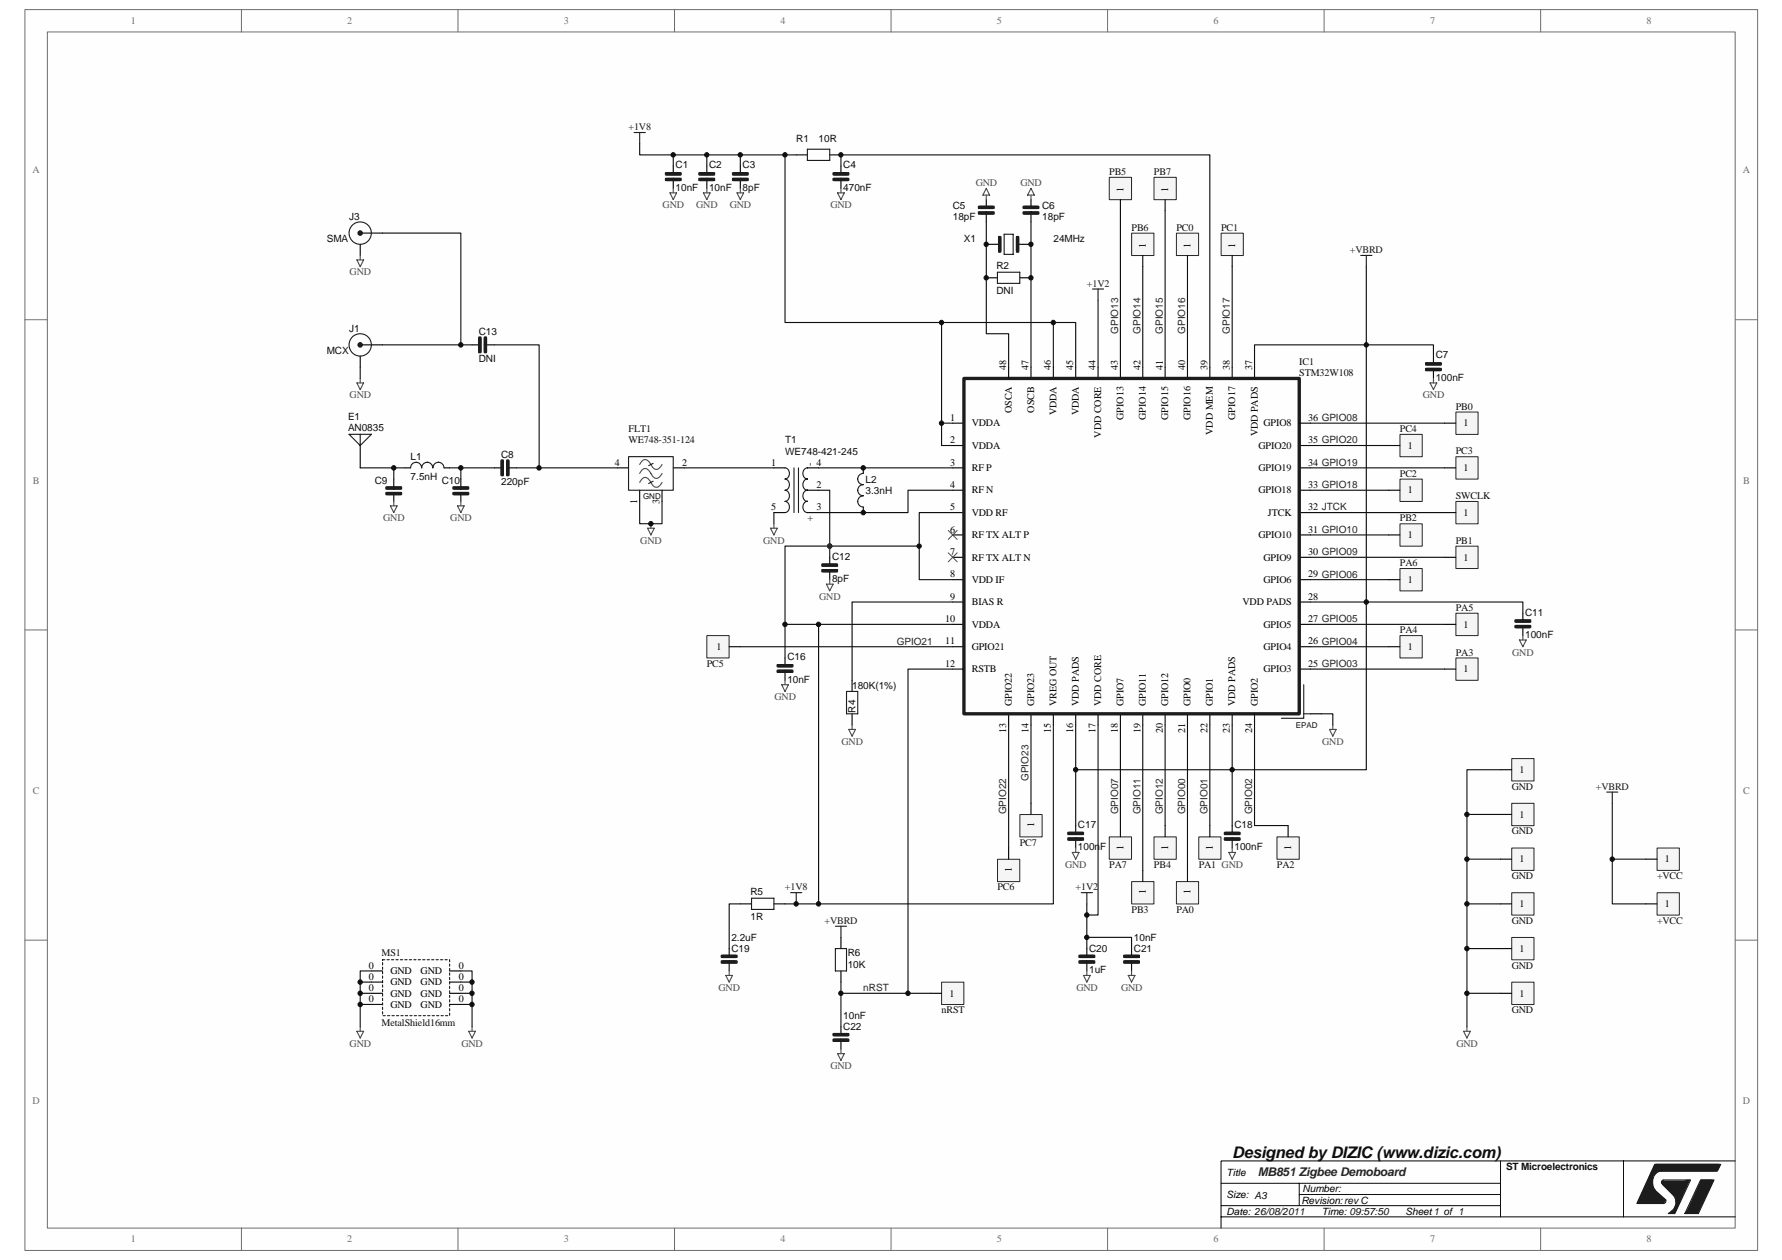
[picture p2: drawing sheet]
<svg xmlns="http://www.w3.org/2000/svg" width="420mm" height="297mm" viewBox="0 0 420 297" stroke-linecap="round" stroke-linejoin="round" font-family="sans-serif">
<path d="M5.9 2.3h408.5v292.5h-408.5z" fill="#fefefe"/>
<path d="M5.9 2.3h408.5v292.5h-408.5z" fill="none" stroke="#6e6e6e" stroke-width=".24"/>
<path d="M11.2 7.6h397.9v281.9h-397.9z" fill="#fefefe"/>
<g fill="none" stroke="#6e6e6e" stroke-width=".24">
<path d="M11.2 7.5h397.9v282h-397.9zM56.9 2.2v5.3M108 2.2v5.3M159 2.2v5.3M210.1 2.2v5.3M261.1 2.2v5.3M312.2 2.2v5.3M363.3 2.2v5.3M5.9 75.4h5.2M409.1 75.4h5.3M5.9 148.5h5.2M409.1 148.5h5.3"/>
<path d="M5.9 221.6h5.2M409.1 221.6h5.3M56.9 289.5v5.3M108 289.5v5.3M159 289.5v5.3M210.1 289.5v5.3M261.1 289.5v5.3M312.2 289.5v5.3M363.3 289.5v5.3"/>
</g>
<circle cx="195.6" cy="128.7" r=".52" fill="#0e0e0e" stroke="#0e0e0e" stroke-width=".24"/>
<path d="M287.9 279h65.9M306.3 279v5.2M353.8 273.7v13.2M382.8 273.7v13.2M409.1 273.7h-121.2v15.8M287.9 284.2h65.9M287.9 286.9h121.2M306.3 281.6h47.5" fill="none" stroke="#000" stroke-width=".24"/>
<g fill="none" stroke="#1c1c1c" stroke-width=".26">
<path d="M149.5 31.2h2.7M150.8 31.2v2.7M190.4 35.2h5.2v2.6h-5.2zM156.9 40.7h3.7v.6h-3.7zM156.9 42h3.7v.6h-3.7zM164.8 40.7h3.7v.6h-3.7zM164.8 42h3.7v.6h-3.7zM172.7 40.7h3.7v.6h-3.7zM172.7 42h3.7v.6h-3.7zM196.4 40.7h3.7v.6h-3.7zM196.4 42h3.7v.6h-3.7zM230.7 48.6h3.7v.5h-3.7z"/>
<path d="M230.7 50h3.7v.5h-3.7zM235.2 57.6h.5M235.4 55.8h.6v3.6h-.6zM235.7 56v3.2M236.8 55.2h2.1v4.8h-2.1zM239.7 55.8h.5v3.6h-.5zM239.9 56v3.2M239.9 57.6h.5M241.2 48.6h3.7v.5h-3.7zM241.2 50h3.7v.5h-3.7zM257.6 68.1h2.6M258.9 68.1v2.7"/>
<path d="M320.8 60.2h2.7M322.1 60.2v2.7M336.1 85.5h3.7v.5h-3.7zM336.1 86.8h3.7v.6h-3.7zM203.5 111.6a1.32 1.32 0 0 0-1.3 1.3 1.32 1.32 0 0 0 1.3 1.4 1.31 1.31 0 0 0-1.3 1.3 1.31 1.31 0 0 0 1.3 1.3 1.32 1.32 0 0 0-1.3 1.3 1.32 1.32 0 0 0 1.3 1.3M183.2 156.7h3.7v.5h-3.7zM183.2 158h3.7v.5h-3.7zM357.2 146.1h3.7v.6h-3.7zM357.2 147.4h3.7v.6h-3.7zM199.6 163h2.6v5.3h-2.6zM307.4 161.4v7.9h-5.3M307.4 168.3h1.6"/>
<path d="M251.8 196.2h3.7v.5h-3.7zM251.8 197.5h3.7v.6h-3.7zM288.7 196.2h3.7v.5h-3.7zM288.7 197.5h3.7v.6h-3.7zM177.2 211.8h5.3v2.6h-5.3zM186.4 210.4h2.6M187.7 210.4v2.7M197 218.4h2.6M198.3 218.4v2.6M254.9 210.4h2.7M256.3 210.4v2.7M170.1 225.2h3.7v.5h-3.7z"/>
<path d="M170.1 226.5h3.7v.6h-3.7zM197 223.6h2.6v5.3h-2.6zM254.4 225.2h3.7v.5h-3.7zM254.4 226.5h3.7v.6h-3.7zM265 225.2h3.7v.5h-3.7zM265 226.5h3.7v.6h-3.7zM196.4 243.6h3.7v.6h-3.7zM196.4 245h3.7v.5h-3.7zM392 279.2l2.4 2.4a2.54 2.54 0 0 1-.4 4M392 279.2a.52 .52 0 0 1-.2-.6 .52 .52 0 0 1 .5-.4h6.3l-3.7 7.9h-1.6l.8-.5M397.8 278.2l-1.3 .8M398.3 278.2l-.2 .5v-.5l-.3 .2"/>
<path d="M390.2 280.5l2.6 2.4M390.3 280.6a2.92 2.92 0 0 1 .9-4.5h13.7l.8-1.6h-15.5l-4.3 9.2h6.4a.53 .53 0 0 0 .5-.4 .53 .53 0 0 0-.3-.6M394.6 285.6l.8-1.9h.3l-.8 1.9-.8 .2 .5-.5 .6-1.3 .8-.6-1.1 2.4h-1M397.3 286.1h3.1l3.7-7.9h-3.1l-3.7 7.9 .5-.5v.5M397.8 285.6l-.3 .5M400.2 285.6l.2 .5"/>
</g>
<g fill="none" stroke="#1c1c1c" stroke-width=".79">
<path d="M157.2 41h3.1M157.2 42.3h3.1M165.1 41h3.1M165.1 42.3h3.1M173 41h3.1M173 42.3h3.1M196.7 41h3.2M196.7 42.3h3.2M231 48.9h3.1M231 50.2h3.1M235.7 56v3.2M239.9 56v3.2"/>
<path d="M241.5 48.9h3.2M241.5 50.2h3.2M227.3 89.2h79v79.1h-79zM336.4 85.8h3.1M336.4 87.1h3.1M183.5 157h3.2M183.5 158.3h3.2M357.5 146.4h3.1M357.5 147.7h3.1M252 196.5h3.2M252 197.8h3.2M288.9 196.5h3.2"/>
<path d="M288.9 197.8h3.2M170.3 225.5h3.2M170.3 226.8h3.2M254.7 225.5h3.1M254.7 226.8h3.1M265.2 225.5h3.2M265.2 226.8h3.2M196.7 243.9h3.2M196.7 245.2h3.2M391.2 275.5l-1.3 1.1M392.3 278.7h5.5l-2.1 4.7h-.3v-1l-.2-.5-3.2-3.2 1.3 .5h3.7l-1 2.7v.5l-.6-1.1-1.5-1.5h2.6l-.5 1.3-1.4-.8h1.4M401.2 278.4h2.4l-3.4 7.2h-2.1z"/>
<path d="M401.2 278.7h1.6l-2.9 6.3h-1l2.9-5.8h.5l-2.9 5.8M404.7 275.3h-14.5l.2-.6h14.8l-.5 1.1h-14.8l-3.4 7.6h5.5l.3-.2v-.3l-2.4-2.1-.8-1.3h.3v-2.1l.5-1.1 .8-.5M388.8 281.6l-.5 .8h1.9l-1.1-.8-.3-1.3-1.3 2.6h4.2l-2.3-1.6-.6-2.3-1.8 4.2"/>
</g>
<g fill="none" stroke="#000" stroke-width=".26">
<path d="M158.7 39.1v1.6M166.7 39.1v1.6M174.6 39.1v1.6M187.7 36.5h2.7M195.6 36.5h2.7M198.3 39.1v1.6M158.7 42.6v1.8M166.7 42.6v1.8M174.6 42.6v1.8M198.3 42.6v1.8M232.5 47.1v1.5M232.5 50.5v1.8"/>
<path d="M232.5 57.6h2.7M240.4 57.6h2.7M243.1 47.1v1.5M243.1 50.5v1.8M224.6 99.8h2.7M237.8 86.6v2.6M243.1 86.6v2.6M248.4 86.6v2.6M253.6 86.6v2.6M258.9 86.6v2.6M264.2 86.6v2.6M269.4 86.6v2.6"/>
<path d="M274.7 86.6v2.6M280 86.6v2.6M285.3 86.6v2.6M290.5 86.6v2.6M295.8 86.6v2.6M306.3 99.8h2.7M338 83.9v1.6M338 87.4v1.8M203.5 110.3v1.3M203.5 119.5v1.3M224.6 105h2.7M224.6 110.3h2.7"/>
<path d="M224.6 115.6h2.7M306.3 105h2.7M306.3 110.3h2.7M306.3 115.6h2.7M224.6 120.8h2.7M224.6 126.1h2.7M224.6 131.4h2.7M224.6 136.7h2.7M306.3 120.8h2.7M306.3 126.1h2.7M306.3 131.4h2.7M306.3 136.7h2.7"/>
<path d="M185.1 155.1v1.6M185.1 158.5v1.9M224.6 141.9h2.7M224.6 147.2h2.7M224.6 152.5h2.7M224.6 157.7h2.7M306.3 141.9h2.7M306.3 147.2h2.7M306.3 152.5h2.7M306.3 157.7h2.7M359.1 144.5v1.6M359.1 148v1.8"/>
<path d="M200.9 160.4v2.6M200.9 168.3v2.6M237.8 168.3v2.6M243.1 168.3v2.6M248.4 168.3v2.6M253.6 168.3v2.6M258.9 168.3v2.6M264.2 168.3v2.6M269.4 168.3v2.6M274.7 168.3v2.6M280 168.3v2.6M285.3 168.3v2.6"/>
<path d="M290.5 168.3v2.6M295.8 168.3v2.6M309 168.3h2.6M253.6 194.6v1.6M253.6 198.1v1.8M290.5 194.6v1.6M290.5 198.1v1.8M174.6 213.1h2.6M182.5 213.1h2.6M171.9 223.6v1.6M171.9 227.1v1.8M198.3 221v2.6"/>
<path d="M198.3 228.9v2.6M256.3 223.6v1.6M256.3 227.1v1.8M266.8 223.6v1.6M266.8 227.1v1.8M198.3 242.1v1.5M198.3 245.5v1.8"/>
</g>
<g fill="none" stroke="#4c4c4c" stroke-width=".26">
<path d="M158 45.5h1.5l-.8 1.6zM158.7 44.4v1.1M165.9 45.5h1.5l-.7 1.6zM166.7 44.4v1.1M173.8 45.5h1.5l-.7 1.6zM174.6 44.4v1.1M197.5 45.5h1.6l-.8 1.6zM198.3 44.4v1.1M232.5 44.4l.8 1.6h-1.6zM232.5 46v1.1M243.1 44.4l.8 1.6h-1.6zM243.1 46v1.1"/>
<path d="M337.2 90.3h1.6l-.8 1.5zM338 89.2v1.1M358.3 150.9h1.5l-.7 1.6zM359.1 149.8v1.1M184.3 161.4h1.6l-.8 1.6zM185.1 160.4v1M200.1 172h1.6l-.8 1.5zM200.9 170.9v1.1M313.5 172h1.5l-.7 1.5zM314.3 170.9v1.1M253.6 199.9v1.1M290.5 199.9v1.1"/>
<path d="M252.8 201h1.6l-.8 1.5zM289.7 201h1.6l-.8 1.5zM171.1 230h1.6l-.8 1.5zM171.9 228.9v1.1M255.5 230h1.6l-.8 1.5zM256.3 228.9v1.1M266 230h1.6l-.8 1.5zM266.8 228.9v1.1M197.5 248.4h1.6l-.8 1.6zM198.3 247.3v1.1"/>
</g>
<g fill="none" stroke="#0e0e0e" stroke-width=".26">
<path d="M150.8 33.9v2.6h34.3M158.7 36.5v2.6M166.7 36.5v2.6M174.6 36.5v2.6M187.7 36.5h-2.6v39.5h63.3M198.3 39.1v-2.6h87v50.1M232.5 52.3v26.4h5.3v7.9M243.1 52.3v34.3M222 76v23.8M258.9 70.8v15.8M322.1 62.9v18.4h15.9v2.6M224.6 99.8h-2.6v5.2h2.6"/>
<path d="M248.4 86.6v-10.6h5.2v10.6M295.8 86.6v-5.3h26.3v60.6h-13.1M193 110.3h31.6M309 105h18.4M309 115.6h18.4M216.7 128.7h-31.6v18.5h39.5M224.6 120.8h-7.9v15.9h7.9M309 126.1h18.4M309 136.7h18.4M185.1 147.2v7.9M193 147.2v65.9M224.6 141.9h-23.7v18.5"/>
<path d="M309 152.5h18.4M248.4 170.9v42.2h-63.3M253.6 170.9v10.6h36.9v-10.6M258.9 170.9v44.8h-2.6M264.2 170.9v23.7M274.7 170.9v23.7M285.3 170.9v23.7M311.6 168.3h2.7v2.6M253.6 181.5v13.1M174.6 213.1h-2.7v10.5M256.3 213.1v7.9h10.5v2.6M198.3 231.5v10.6"/>
<path d="M256.3 221v2.6"/>
</g>
<path d="M223.6 125.1l2.1 2.1M223.6 130.3l2.1 2.1M225.7 125.1l-2.1 2.1M225.7 130.3l-2.1 2.1" fill="none" stroke="#4c4c4c" stroke-width=".24"/>
<path d="M330.1 134h5.2v5.3h-5.2z" fill="#f5f5f5"/>
<path d="M330.1 134h5.2v5.3h-5.2z" fill="none" stroke="#262626" stroke-width=".24"/>
<path d="M327.4 136.7h2.7" fill="none" stroke="#000" stroke-width=".26"/>
<path d="M330.1 123.5h5.2v5.3h-5.2z" fill="#f5f5f5"/>
<path d="M330.1 123.5h5.2v5.3h-5.2z" fill="none" stroke="#262626" stroke-width=".24"/>
<path d="M327.4 126.1h2.7" fill="none" stroke="#000" stroke-width=".26"/>
<path d="M330.1 113h5.2v5.2h-5.2z" fill="#f5f5f5"/>
<path d="M330.1 112.9h5.2v5.3h-5.2z" fill="none" stroke="#262626" stroke-width=".24"/>
<path d="M327.4 115.6h2.7" fill="none" stroke="#000" stroke-width=".26"/>
<path d="M330.1 102.4h5.2v5.3h-5.2z" fill="#f5f5f5"/>
<path d="M330.1 102.4h5.2v5.3h-5.2z" fill="none" stroke="#262626" stroke-width=".24"/>
<path d="M327.4 105h2.7" fill="none" stroke="#000" stroke-width=".26"/>
<path d="M330.1 149.9h5.2v5.2h-5.2z" fill="#f5f5f5"/>
<path d="M330.1 149.8h5.2v5.3h-5.2z" fill="none" stroke="#262626" stroke-width=".24"/>
<path d="M327.4 152.5h2.7" fill="none" stroke="#000" stroke-width=".26"/>
<path d="M343.3 97.2h5.2v5.2h-5.2z" fill="#f5f5f5"/>
<path d="M343.3 97.1h5.2v5.3h-5.2z" fill="none" stroke="#262626" stroke-width=".24"/>
<path d="M340.6 99.8h2.6" fill="none" stroke="#000" stroke-width=".26"/>
<path d="M343.3 107.7h5.2v5.2h-5.2z" fill="#f5f5f5"/>
<path d="M343.3 107.7h5.2v5.2h-5.2z" fill="none" stroke="#262626" stroke-width=".24"/>
<path d="M340.6 110.3h2.6" fill="none" stroke="#000" stroke-width=".26"/>
<path d="M343.3 118.2h5.2v5.3h-5.2z" fill="#f5f5f5"/>
<path d="M343.3 118.2h5.2v5.3h-5.2z" fill="none" stroke="#262626" stroke-width=".24"/>
<path d="M340.6 120.8h2.6" fill="none" stroke="#000" stroke-width=".26"/>
<path d="M343.3 128.8h5.2v5.2h-5.2z" fill="#f5f5f5"/>
<path d="M343.3 128.8h5.2v5.2h-5.2z" fill="none" stroke="#262626" stroke-width=".24"/>
<path d="M340.6 131.4h2.6" fill="none" stroke="#000" stroke-width=".26"/>
<path d="M343.3 144.6h5.2v5.2h-5.2z" fill="#f5f5f5"/>
<path d="M343.3 144.6h5.2v5.2h-5.2z" fill="none" stroke="#262626" stroke-width=".24"/>
<path d="M340.6 147.2h2.6" fill="none" stroke="#000" stroke-width=".26"/>
<path d="M359.1 144.5v-2.6h-37v39.6h-31.6v13.1" fill="none" stroke="#0e0e0e" stroke-width=".26"/>
<path d="M343.3 155.1h5.2v5.3h-5.2z" fill="#f5f5f5"/>
<path d="M343.3 155.1h5.2v5.3h-5.2z" fill="none" stroke="#262626" stroke-width=".24"/>
<path d="M340.6 157.7h2.6" fill="none" stroke="#000" stroke-width=".26"/>
<path d="M309 99.8h31.6M309 110.3h31.6M309 120.8h31.6M309 131.4h31.6M309 147.2h31.6M309 157.7h31.6" fill="none" stroke="#0e0e0e" stroke-width=".26"/>
<path d="M266.8 55h5.3v5.2h-5.3z" fill="#f5f5f5"/>
<path d="M266.8 55h5.3v5.2h-5.3z" fill="none" stroke="#262626" stroke-width=".24"/>
<path d="M269.4 60.2v2.7" fill="none" stroke="#000" stroke-width=".26"/>
<path d="M277.4 55h5.2v5.2h-5.2z" fill="#f5f5f5"/>
<path d="M277.4 55h5.2v5.2h-5.2z" fill="none" stroke="#262626" stroke-width=".24"/>
<path d="M280 60.2v2.7" fill="none" stroke="#000" stroke-width=".26"/>
<path d="M287.9 55h5.2v5.2h-5.2z" fill="#f5f5f5"/>
<path d="M287.9 55h5.2v5.2h-5.2z" fill="none" stroke="#262626" stroke-width=".24"/>
<path d="M290.5 60.2v2.7" fill="none" stroke="#000" stroke-width=".26"/>
<path d="M272.1 41.8h5.2v5.3h-5.2z" fill="#f5f5f5"/>
<path d="M272.1 41.8h5.2v5.3h-5.2z" fill="none" stroke="#262626" stroke-width=".24"/>
<path d="M274.7 47.1v2.6" fill="none" stroke="#000" stroke-width=".26"/>
<path d="M274.7 49.7v36.9M269.4 62.9v23.7M280 62.9v23.7M290.5 62.9v23.7" fill="none" stroke="#0e0e0e" stroke-width=".26"/>
<path d="M261.6 197.3h5.2v5.3h-5.2z" fill="#f5f5f5"/>
<path d="M261.5 197.3h5.3v5.3h-5.3z" fill="none" stroke="#262626" stroke-width=".24"/>
<path d="M264.2 194.6v2.7" fill="none" stroke="#000" stroke-width=".26"/>
<path d="M272.1 197.3h5.2v5.3h-5.2z" fill="#f5f5f5"/>
<path d="M272.1 197.3h5.2v5.3h-5.2z" fill="none" stroke="#262626" stroke-width=".24"/>
<path d="M274.7 194.6v2.7" fill="none" stroke="#000" stroke-width=".26"/>
<path d="M282.7 197.3h5.2v5.3h-5.2z" fill="#f5f5f5"/>
<path d="M282.6 197.3h5.3v5.3h-5.3z" fill="none" stroke="#262626" stroke-width=".24"/>
<path d="M285.3 194.6v2.7" fill="none" stroke="#000" stroke-width=".26"/>
<path d="M301.1 197.3h5.2v5.3h-5.2z" fill="#f5f5f5"/>
<path d="M301.1 197.3h5.2v5.3h-5.2z" fill="none" stroke="#262626" stroke-width=".24"/>
<path d="M303.7 194.6v2.7" fill="none" stroke="#000" stroke-width=".26"/>
<path d="M295.8 170.9v23.7h7.9" fill="none" stroke="#0e0e0e" stroke-width=".26"/>
<path d="M266.8 207.9h5.3v5.2h-5.3z" fill="#f5f5f5"/>
<path d="M266.8 207.8h5.3v5.3h-5.3z" fill="none" stroke="#262626" stroke-width=".24"/>
<path d="M269.4 205.2v2.6" fill="none" stroke="#000" stroke-width=".26"/>
<path d="M277.4 207.9h5.2v5.2h-5.2z" fill="#f5f5f5"/>
<path d="M277.4 207.8h5.2v5.3h-5.2z" fill="none" stroke="#262626" stroke-width=".24"/>
<path d="M280 205.2v2.6" fill="none" stroke="#000" stroke-width=".26"/>
<path d="M269.4 170.9v34.3M280 170.9v34.3" fill="none" stroke="#0e0e0e" stroke-width=".26"/>
<path d="M356.5 189.4h5.2v5.2h-5.2z" fill="#f5f5f5"/>
<path d="M356.4 189.4h5.3v5.2h-5.3z" fill="none" stroke="#262626" stroke-width=".24"/>
<path d="M353.8 192h2.6" fill="none" stroke="#000" stroke-width=".26"/>
<path d="M356.5 178.9h5.2v5.2h-5.2z" fill="#f5f5f5"/>
<path d="M356.4 178.8h5.3v5.3h-5.3z" fill="none" stroke="#262626" stroke-width=".24"/>
<path d="M353.8 181.5h2.6" fill="none" stroke="#000" stroke-width=".26"/>
<path d="M356.5 210.5h5.2v5.2h-5.2z" fill="#f5f5f5"/>
<path d="M356.4 210.5h5.3v5.2h-5.3z" fill="none" stroke="#262626" stroke-width=".24"/>
<path d="M353.8 213.1h2.6" fill="none" stroke="#000" stroke-width=".26"/>
<path d="M356.5 199.9h5.2v5.3h-5.2z" fill="#f5f5f5"/>
<path d="M356.4 199.9h5.3v5.3h-5.3z" fill="none" stroke="#262626" stroke-width=".24"/>
<path d="M353.8 202.5h2.6" fill="none" stroke="#000" stroke-width=".26"/>
<path d="M390.7 199.9h5.3v5.3h-5.3z" fill="#f5f5f5"/>
<path d="M390.7 199.9h5.3v5.3h-5.3z" fill="none" stroke="#262626" stroke-width=".24"/>
<path d="M388.1 202.5h2.6" fill="none" stroke="#000" stroke-width=".26"/>
<path d="M345.9 192h7.9M345.9 202.5h7.9M345.9 213.1h7.9" fill="none" stroke="#0e0e0e" stroke-width=".26"/>
<path d="M345.1 243.1h1.6l-.8 1.6zM345.9 242.1v1" fill="none" stroke="#4c4c4c" stroke-width=".26"/>
<path d="M378.8 186.7h2.7M380.1 186.7v2.7" fill="none" stroke="#1c1c1c" stroke-width=".26"/>
<path d="M222 231.6h5.3v5.2h-5.3z" fill="#f5f5f5"/>
<path d="M222 231.5h5.3v5.3h-5.3z" fill="none" stroke="#262626" stroke-width=".24"/>
<g fill="none" stroke="#000" stroke-width=".26">
<path d="M232.5 65.5h2.7M240.4 65.5h2.7M84.9 83.9v2.7M84.9 81.3h5.3M111.3 81.3h1.6M114.7 81.3h1.9M84.9 105v5.3M92.8 112.9v1.9M92.8 116.6v1.6M95.5 110.3h1.3M104.7 110.3h1.3M108.7 112.9v1.9"/>
<path d="M108.7 116.6v1.6M116.6 110.3h1.5M120 110.3h1.8M182.5 110.3h2.6M190.4 110.3h2.6M190.4 115.6h2.6M182.5 120.8h2.6M190.4 120.8h2.6M195.6 131.4v1.6M195.6 134.8v1.9M219.4 234.2h2.6"/>
</g>
<g fill="none" stroke="#0e0e0e" stroke-width=".26">
<path d="M264.2 49.7v36.9M84.9 86.6v2.6M84.9 110.3h7.9v2.6M92.8 110.3h2.7M106 110.3h2.7v2.6M193 115.6h2.6v15.8M224.6 115.6h-10.5v5.2h-21.1M182.5 120.8v2.7M174.6 152.5h50M224.6 157.7h-10.5v76.5M237.8 170.9v29M380.1 189.4v13.1h8"/>
<path d="M198.3 234.2h21.1"/>
</g>
<g fill="none" stroke="#1c1c1c" stroke-width=".26">
<path d="M112.9 79.5h.5v3.6h-.5zM114.2 79.5h.5v3.6h-.5zM235.2 64.2h5.2v2.6h-5.2zM82.3 102.4h5.3l-2.7 2.6zM84.9 102.4v2.6M91 116.1h3.7v.5h-3.7zM91 114.8h3.7v.5h-3.7zM96.8 110.3a1.3 1.3 0 0 1 1.3-1.3 1.3 1.3 0 0 1 1.3 1.3M99.4 110.3a1.31 1.31 0 0 1 1.4-1.3h-.1a1.3 1.3 0 0 1 1.3 1.3M102.1 110.3a1.29 1.29 0 0 1 1.3-1.3 1.3 1.3 0 0 1 1.3 1.3M106.8 116.1h3.7v.5h-3.7zM106.8 114.8h3.7v.5h-3.7z"/>
<path d="M118.1 108.5h.6v3.6h-.6zM119.5 108.5h.5v3.6h-.5zM185.1 110.3a1.35 1.35 0 0 1 1 1.3 1.35 1.35 0 0 1-1 1.3 1.36 1.36 0 0 1 1 1.3 1.36 1.36 0 0 1-1 1.4 1.35 1.35 0 0 1 1 1.3 1.35 1.35 0 0 1-1 1.3 1.36 1.36 0 0 1 1 1.3 1.36 1.36 0 0 1-1 1.3M187.2 110.3v10.5M188.3 110.3v10.5M190.4 110.3a1.34 1.34 0 0 0-1.1 1.3 1.34 1.34 0 0 0 1.1 1.3 1.35 1.35 0 0 0-1.1 1.3 1.35 1.35 0 0 0 1.1 1.4 1.34 1.34 0 0 0-1.1 1.3 1.34 1.34 0 0 0 1.1 1.3 1.35 1.35 0 0 0-1.1 1.3 1.35 1.35 0 0 0 1.1 1.3M193.8 133h3.7v.5h-3.7zM193.8 134.3h3.7v.5h-3.7z"/>
<circle cx="84.9" cy="81.3" r="2.63"/>
</g>
<path d="M113.1 79.7v3.2M114.5 79.7v3.2M91.3 116.4h3.1M91.3 115h3.1M107.1 116.4h3.1M107.1 115h3.1M118.4 108.7v3.2M119.7 108.7v3.2M194.1 133.2h3.1M194.1 134.5h3.1" fill="none" stroke="#1c1c1c" stroke-width=".79"/>
<path d="M84.1 90.3h1.6l-.8 1.5zM84.9 89.2v1.1M92 119.3h1.6l-.8 1.5zM92.8 118.2v1.1M107.9 119.3h1.5l-.7 1.5zM108.7 118.2v1.1M181.7 124.5h1.5l-.7 1.6zM182.5 123.5v1M194.8 137.7h1.6l-.8 1.6zM195.6 136.7v1" fill="none" stroke="#4c4c4c" stroke-width=".26"/>
<circle cx="84.9" cy="81.3" r=".52" fill="#1c1c1c" stroke="#1c1c1c" stroke-width=".26"/>
<circle cx="195.6" cy="128.7" r=".52" fill="#262626" stroke="#262626" stroke-width=".24"/>
<path d="M166.7 149.9h5.2v5.2h-5.2z" fill="#f5f5f5"/>
<path d="M166.7 149.8h5.2v5.3h-5.2z" fill="none" stroke="#262626" stroke-width=".24"/>
<path d="M171.9 152.5h2.7" fill="none" stroke="#000" stroke-width=".26"/>
<path d="M243.1 170.9v18.5" fill="none" stroke="#0e0e0e" stroke-width=".26"/>
<path d="M235.2 202.6h5.2v5.2h-5.2z" fill="#f5f5f5"/>
<path d="M235.2 202.6h5.2v5.2h-5.2z" fill="none" stroke="#262626" stroke-width=".24"/>
<path d="M237.8 199.9v2.6" fill="none" stroke="#000" stroke-width=".26"/>
<path d="M240.5 192h5.2v5.3h-5.2z" fill="#f5f5f5"/>
<path d="M240.5 192h5.2v5.3h-5.2z" fill="none" stroke="#262626" stroke-width=".24"/>
<path d="M243.1 189.4v2.6" fill="none" stroke="#000" stroke-width=".26"/>
<path d="M390.7 210.5h5.3v5.2h-5.3z" fill="#f5f5f5"/>
<path d="M390.7 210.5h5.3v5.2h-5.3z" fill="none" stroke="#262626" stroke-width=".24"/>
<path d="M388.1 213.1h2.6" fill="none" stroke="#000" stroke-width=".26"/>
<path d="M380.1 202.5v10.6h8" fill="none" stroke="#0e0e0e" stroke-width=".26"/>
<path d="M356.5 231.6h5.2v5.2h-5.2z" fill="#f5f5f5"/>
<path d="M356.4 231.5h5.3v5.3h-5.3z" fill="none" stroke="#262626" stroke-width=".24"/>
<path d="M353.8 234.2h2.6" fill="none" stroke="#000" stroke-width=".26"/>
<path d="M356.5 221h5.2v5.3h-5.2z" fill="#f5f5f5"/>
<path d="M356.4 221h5.3v5.3h-5.3z" fill="none" stroke="#262626" stroke-width=".24"/>
<path d="M353.8 223.6h2.6" fill="none" stroke="#000" stroke-width=".26"/>
<path d="M90.2 54.9h18.5v26.4h-18.5M353.8 181.5h-7.9v42.1h7.9M345.9 234.2h7.9M345.9 223.6v18.5" fill="none" stroke="#0e0e0e" stroke-width=".26"/>
<path d="M261.6 41.8h5.2v5.3h-5.2z" fill="#f5f5f5"/>
<path d="M261.5 41.8h5.3v5.3h-5.3z" fill="none" stroke="#262626" stroke-width=".24"/>
<g fill="none" stroke="#000" stroke-width=".26">
<path d="M84.9 54.9h5.3M84.9 57.6v2.6M264.2 47.1v2.6M145.6 110.3h2.6M150.8 115.6v2.6M156.1 115.6v2.6M158.7 110.3h2.7M87.6 236.8h2.6M87.6 228.9h2.6M87.6 234.2h2.6M87.6 231.5h2.6M106 236.8h2.7"/>
<path d="M106 228.9h2.7M106 234.2h2.7M106 231.5h2.7"/>
</g>
<g fill="none" stroke="#0e0e0e" stroke-width=".26">
<path d="M108.7 81.3h2.6M116.6 81.3h10.5v29h18.5M108.7 110.3h7.9M121.8 110.3h5.3M150.8 118.2v5.3h5.3v-5.3M161.4 110.3h21.1M84.9 231.5h2.7M84.9 234.2h2.7M84.9 236.8h2.7M87.6 228.9h-2.7v13.2M108.7 228.9h2.6v13.2M108.7 231.5h2.6"/>
<path d="M108.7 234.2h2.6M108.7 236.8h2.6"/>
</g>
<g fill="none" stroke="#1c1c1c" stroke-width=".26">
<path d="M148.2 107.7h10.5v7.9h-10.5zM154 113.5l-1.1 .5M154 109.2l-1.1 .6"/>
<circle cx="84.9" cy="55" r="2.63"/>
</g>
<path d="M84.1 61.3h1.6l-.8 1.6zM84.9 60.2v1.1M150.8 111.6a1.24 1.24 0 0 1 .9-1 1.24 1.24 0 0 1 1.3 .4l.4 .6a1.26 1.26 0 0 0 1.1 1.1 1.26 1.26 0 0 0 1.3-.6l.3-.5M150.8 109.5a1.23 1.23 0 0 1 .9-1.1 1.23 1.23 0 0 1 1.3 .4l.4 .7a1.29 1.29 0 0 0 1.2 1.1 1.29 1.29 0 0 0 1.3-.8l.2-.3M150.8 113.7a1.24 1.24 0 0 1 .9-1 1.24 1.24 0 0 1 1.4 .4l.4 .6a1.23 1.23 0 0 0 .8 1.1 1.23 1.23 0 0 0 1.3-.4l.5-.7M152.7 124.5h1.6l-.8 1.6zM153.5 123.5v1M84.1 243.1h1.6l-.8 1.6zM84.9 242.1v1M110.5 243.1h1.6l-.8 1.6zM111.3 242.1v1" fill="none" stroke="#4c4c4c" stroke-width=".26"/>
<path d="M90.2 226.3h15.8v13.1h-15.8v-13.1" fill="none" stroke="#1c1c1c" stroke-width=".26" stroke-dasharray=".5 .5"/>
<circle cx="84.9" cy="54.9" r=".52" fill="#1c1c1c" stroke="#1c1c1c" stroke-width=".26"/>
<g fill="#0e0e0e" stroke="#0e0e0e" stroke-width=".24">
<circle cx="84.9" cy="236.8" r=".52"/>
<circle cx="84.9" cy="234.2" r=".52"/>
<circle cx="84.9" cy="231.5" r=".52"/>
<circle cx="92.8" cy="110.3" r=".53"/>
<circle cx="108.6" cy="110.3" r=".53"/>
<circle cx="108.6" cy="81.3" r=".52"/>
<circle cx="111.3" cy="236.8" r=".52"/>
<circle cx="111.3" cy="234.2" r=".52"/>
<circle cx="111.3" cy="231.5" r=".52"/>
<circle cx="127.1" cy="110.3" r=".52"/>
<circle cx="153.5" cy="123.5" r=".52"/>
<circle cx="158.7" cy="36.5" r=".52"/>
<circle cx="166.6" cy="36.5" r=".51"/>
<circle cx="174.5" cy="36.5" r=".52"/>
<circle cx="185.1" cy="147.2" r=".52"/>
<circle cx="185.1" cy="36.5" r=".52"/>
<circle cx="187.7" cy="213.1" r=".52"/>
<circle cx="193" cy="213.1" r=".52"/>
<circle cx="193" cy="147.2" r=".52"/>
<circle cx="198.2" cy="234.2" r=".52"/>
<circle cx="198.3" cy="36.5" r=".51"/>
<circle cx="203.5" cy="120.8" r=".53"/>
<circle cx="203.5" cy="110.3" r=".53"/>
<circle cx="214.1" cy="234.2" r=".53"/>
<circle cx="216.7" cy="128.7" r=".52"/>
<circle cx="222" cy="99.8" r=".52"/>
<circle cx="222" cy="76" r=".52"/>
<circle cx="232.5" cy="65.5" r=".52"/>
<circle cx="232.5" cy="57.6" r=".52"/>
<circle cx="243.1" cy="65.5" r=".52"/>
<circle cx="243.1" cy="57.6" r=".52"/>
<circle cx="248.3" cy="76" r=".52"/>
<circle cx="253.6" cy="181.5" r=".52"/>
<circle cx="256.2" cy="221" r=".52"/>
<circle cx="256.2" cy="215.7" r=".52"/>
<circle cx="290.5" cy="181.5" r=".52"/>
<circle cx="322.1" cy="141.9" r=".52"/>
<circle cx="322.1" cy="81.3" r=".52"/>
<circle cx="345.9" cy="234.2" r=".52"/>
<circle cx="345.9" cy="223.6" r=".52"/>
<circle cx="345.9" cy="213.1" r=".52"/>
<circle cx="345.9" cy="202.5" r=".52"/>
<circle cx="345.9" cy="192" r=".52"/>
<circle cx="380.1" cy="202.5" r=".52"/>
</g>
<text font-size="3.8" fill="#0e0e0e" x="290.5" y="272.9">Designed by DIZIC (www.dizic.com)</text>
<text font-size="2.8" fill="#262626" x="296.6" y="277.3">MB851 Zigbee Demoboard</text>
<g font-size="2.4" fill="#706f64">
<text x="30.8" y="5.7">1</text>
<text x="81.9" y="5.7">2</text>
<text x="132.9" y="5.7">3</text>
<text x="184" y="5.7">4</text>
<text x="235" y="5.7">5</text>
<text x="286.1" y="5.7">6</text>
<text x="337.2" y="5.7">7</text>
<text x="388.2" y="5.7">8</text>
<text x="7.7" y="40.9">A</text>
<text x="411" y="40.9">A</text>
<text x="7.7" y="114">B</text>
<text x="411" y="114">B</text>
<text x="7.7" y="187.2">C</text>
<text x="411" y="187.2">C</text>
<text x="7.7" y="260.3">D</text>
<text x="411" y="260.3">D</text>
<text x="30.8" y="292.9">1</text>
<text x="81.9" y="292.9">2</text>
<text x="132.9" y="292.9">3</text>
<text x="184" y="292.9">4</text>
<text x="235" y="292.9">5</text>
<text x="286.1" y="292.9">6</text>
<text x="337.2" y="292.9">7</text>
<text x="388.2" y="292.9">8</text>
</g>
<g font-size="2.4" fill="#1c1c1c">
<text x="148.2" y="30.7">+1V8</text>
<text x="318.3" y="59.7">+VBRD</text>
<text x="256.3" y="67.6">+1V2</text>
<text x="376.3" y="186.2">+VBRD</text>
<text x="185.1" y="209.9">+1V8</text>
<text x="253.6" y="209.9">+1V2</text>
<text x="194.4" y="217.8">+VBRD</text>
</g>
<g font-size="2.4" fill="#0e0e0e">
<text x="187.7" y="33.4">R1</text>
<text x="193" y="33.4">10R</text>
<text x="159.3" y="39.7">C1</text>
<text x="167.2" y="39.7">C2</text>
<text x="175.1" y="39.7">C3</text>
<text x="198.8" y="39.7">C4</text>
<text x="261.5" y="41.2">PB5</text>
<text x="272.1" y="41.2">PB7</text>
<text x="159.3" y="45">10nF</text>
<text x="167.2" y="45">10nF</text>
<text x="175.1" y="45">8pF</text>
<text x="198.8" y="45">470nF</text>
<text x="82.3" y="51.8">J3</text>
<text x="224.7" y="49.2">C5</text>
<text x="224.7" y="51.8">18pF</text>
<text x="245.7" y="49.2">C6</text>
<text x="245.7" y="51.8">18pF</text>
<text x="77" y="57.1">SMA</text>
<text x="227.3" y="57.1">X1</text>
<text x="248.4" y="57.1">24MHz</text>
<text x="266.8" y="54.4">PB6</text>
<text x="277.4" y="54.4">PC0</text>
<text x="287.9" y="54.4">PC1</text>
<text x="234.9" y="63.4">R2</text>
<text x="234.9" y="69.2">DNI</text>
<text x="77" y="83.4">MCX</text>
<text x="82.3" y="78.2">J1</text>
<text x="112.9" y="79">C13</text>
<text x="112.9" y="85.3">DNI</text>
<text x="306.4" y="86">IC1</text>
<text x="306.4" y="88.7">STM32W108</text>
<text x="338.5" y="84.5">C7</text>
<text x="338.5" y="89.8">100nF</text>
<text x="82.1" y="99">E1</text>
<text x="82.1" y="101.6">AN0835</text>
<text x="148.2" y="101.8">FLT1</text>
<text x="330.1" y="101.8">PC4</text>
<text x="343.2" y="96.6">PB0</text>
<text x="118.2" y="107.9">C8</text>
<text x="148.2" y="104.5">WE748-351-124</text>
<text x="185.1" y="104.5">T1</text>
<text x="185.1" y="107.2">WE748-421-245</text>
<text x="343.2" y="107.1">PC3</text>
<text x="96.8" y="108.5">L1</text>
<text x="96.8" y="113.2">7.5nH</text>
<text x="191.6" y="109.8" transform="rotate(-90 191.6 109.8)">-</text>
<text x="204.1" y="113.7">L2</text>
<text x="330.1" y="112.4">PC2</text>
<text x="88.4" y="114">C9</text>
<text x="104.2" y="114">C10</text>
<text x="118.2" y="114.3">220pF</text>
<text x="204.1" y="116.4">3.3nH</text>
<text x="343.2" y="117.6">SWCLK</text>
<text x="190.4" y="122.9">+</text>
<text x="330.1" y="122.9">PB2</text>
<text x="196.2" y="131.9">C12</text>
<text x="343.2" y="128.2">PB1</text>
<text x="196.2" y="137.2">8pF</text>
<text x="330.1" y="133.5">PA6</text>
<text x="343.2" y="144">PA5</text>
<text x="330.1" y="149.3">PA4</text>
<text x="359.6" y="145.1">C11</text>
<text x="185.6" y="155.7">C16</text>
<text x="343.2" y="154.6">PA3</text>
<text x="359.6" y="150.4">100nF</text>
<text x="166.7" y="157.2">PC5</text>
<text x="185.6" y="160.9">10nF</text>
<text x="200.9" y="162.5">180K(1%)</text>
<text x="201.7" y="168" transform="rotate(-90 201.7 168)">R4</text>
<text x="356.4" y="186.2">GND</text>
<text x="254.2" y="195.2">C17</text>
<text x="291.1" y="195.2">C18</text>
<text x="356.4" y="196.7">GND</text>
<text x="240.5" y="199.3">PC7</text>
<text x="254.2" y="200.4">100nF</text>
<text x="291.1" y="200.4">100nF</text>
<text x="235.2" y="209.9">PC6</text>
<text x="261.5" y="204.6">PA7</text>
<text x="272.1" y="204.6">PB4</text>
<text x="282.6" y="204.6">PA1 GND</text>
<text x="301.1" y="204.6">PA2</text>
<text x="356.4" y="207.3">GND</text>
<text x="390.7" y="207.3">+VCC</text>
<text x="176.9" y="211">R5</text>
<text x="266.8" y="215.2">PB3</text>
<text x="277.4" y="215.2">PA0</text>
<text x="172.5" y="221.8">2.2uF</text>
<text x="176.9" y="216.8">1R</text>
<text x="267.3" y="221.8">10nF</text>
<text x="356.4" y="217.8">GND</text>
<text x="390.7" y="217.8">+VCC</text>
<text x="89.9" y="225.4">MS1</text>
<text x="172.5" y="224.4">C19</text>
<text x="199.9" y="225.5">R6</text>
<text x="256.8" y="224.4">C20</text>
<text x="267.3" y="224.4">C21</text>
<text x="199.9" y="228.1">10K</text>
<text x="256.8" y="229.4">1uF</text>
<text x="356.4" y="228.3">GND</text>
<text x="222" y="238.9">nRST</text>
<text x="356.4" y="238.9">GND</text>
<text x="89.9" y="241.8">MetalShield16mm</text>
<text x="198.8" y="242.9">C22</text>
<text x="198.8" y="240.2">10nF</text>
<text x="355.1" y="275.8">ST Microelectronics</text>
</g>
<g font-size="2.4" fill="#4c4c4c">
<text x="230" y="43.9">GND</text>
<text x="240.6" y="43.9">GND</text>
<text x="156.2" y="49.1">GND</text>
<text x="164.2" y="49.1">GND</text>
<text x="172.1" y="49.1">GND</text>
<text x="195.8" y="49.1">GND</text>
<text x="82.4" y="64.9">GND</text>
<text x="82.4" y="93.9">GND</text>
<text x="335.5" y="93.9">GND</text>
<text x="90.3" y="122.9">GND</text>
<text x="106.2" y="122.9">GND</text>
<text x="151" y="128.2">GND</text>
<text x="180" y="128.2">GND</text>
<text x="193.2" y="141.4">GND</text>
<text x="356.6" y="154.6">GND</text>
<text x="182.6" y="165.1">GND</text>
<text x="198.4" y="175.6">GND</text>
<text x="311.8" y="175.6">GND</text>
<text x="251.1" y="204.6">GND</text>
<text x="169.4" y="233.6">GND</text>
<text x="253.8" y="233.6">GND</text>
<text x="264.3" y="233.6">GND</text>
<text x="82.4" y="246.8">GND</text>
<text x="108.8" y="246.8">GND</text>
<text x="343.4" y="246.8">GND</text>
<text x="195.8" y="252.1">GND</text>
</g>
<g font-size="2.4">
<text x="264.9" y="45.2" transform="rotate(-90 264.9 45.2)">1</text>
<text x="275.5" y="45.2" transform="rotate(-90 275.5 45.2)">1</text>
<text x="270.2" y="58.4" transform="rotate(-90 270.2 58.4)">1</text>
<text x="280.7" y="58.4" transform="rotate(-90 280.7 58.4)">1</text>
<text x="291.3" y="58.4" transform="rotate(-90 291.3 58.4)">1</text>
<text x="237.2" y="87.1" transform="rotate(-90 237.2 87.1)">48</text>
<text x="242.5" y="87.1" transform="rotate(-90 242.5 87.1)">47</text>
<text x="247.8" y="87.1" transform="rotate(-90 247.8 87.1)">46</text>
<text x="253.1" y="87.1" transform="rotate(-90 253.1 87.1)">45</text>
<text x="258.3" y="87.1" transform="rotate(-90 258.3 87.1)">44</text>
<text x="263.6" y="87.1" transform="rotate(-90 263.6 87.1)">43</text>
<text x="268.9" y="87.1" transform="rotate(-90 268.9 87.1)">42</text>
<text x="274.1" y="87.1" transform="rotate(-90 274.1 87.1)">41</text>
<text x="279.4" y="87.1" transform="rotate(-90 279.4 87.1)">40</text>
<text x="284.7" y="87.1" transform="rotate(-90 284.7 87.1)">39</text>
<text x="290" y="87.1" transform="rotate(-90 290 87.1)">38</text>
<text x="295.2" y="87.1" transform="rotate(-90 295.2 87.1)">37</text>
<text x="224" y="99.2">1</text>
<text x="229.1" y="100.5">VDDA</text>
<text x="238.6" y="97.4" transform="rotate(-90 238.6 97.4)">OSCA</text>
<text x="243.8" y="97.3" transform="rotate(-90 243.8 97.3)">OSCB</text>
<text x="249.1" y="97.9" transform="rotate(-90 249.1 97.9)">VDDA</text>
<text x="254.4" y="97.9" transform="rotate(-90 254.4 97.9)">VDDA</text>
<text x="264.9" y="99" transform="rotate(-90 264.9 99)">GPIO13</text>
<text x="270.2" y="99" transform="rotate(-90 270.2 99)">GPIO14</text>
<text x="275.5" y="99" transform="rotate(-90 275.5 99)">GPIO15</text>
<text x="280.7" y="99" transform="rotate(-90 280.7 99)">GPIO16</text>
<text x="291.3" y="99" transform="rotate(-90 291.3 99)">GPIO17</text>
<text x="297.9" y="100.5">GPIO8</text>
<text x="308.5" y="99.2">36 GPIO08</text>
<text x="345.1" y="100.5">1</text>
<text x="224" y="104.5">2</text>
<text x="229.1" y="105.8">VDDA</text>
<text x="259.6" y="103.2" transform="rotate(-90 259.6 103.2)">VDD CORE</text>
<text x="286" y="102.5" transform="rotate(-90 286 102.5)">VDD MEM</text>
<text x="296.5" y="102.9" transform="rotate(-90 296.5 102.9)">VDD PADS</text>
<text x="296.8" y="105.8">GPIO20</text>
<text x="308.5" y="104.5">35 GPIO20</text>
<text x="331.9" y="105.8">1</text>
<text x="144.9" y="109.7">4</text>
<text x="160.9" y="109.7">2</text>
<text x="181.8" y="109.7">1</text>
<text x="192.5" y="109.7">4</text>
<text x="224" y="109.7">3</text>
<text x="229.1" y="111.1">RF P</text>
<text x="296.8" y="111.1">GPIO19</text>
<text x="308.5" y="109.7">34 GPIO19</text>
<text x="345.1" y="111.1">1</text>
<text x="150.3" y="118.9" transform="rotate(-90 150.3 118.9)">1</text>
<text x="155.5" y="118.9" transform="rotate(-90 155.5 118.9)">3</text>
<text x="192.5" y="115">2</text>
<text x="224" y="115">4</text>
<text x="229.1" y="116.3">RF N</text>
<text x="296.8" y="116.3">GPIO18</text>
<text x="308.5" y="115">33 GPIO18</text>
<text x="331.9" y="116.3">1</text>
<text x="181.8" y="120.3">5</text>
<text x="192.5" y="120.3">3</text>
<text x="224" y="120.3">5</text>
<text x="224" y="125.6">6</text>
<text x="229.1" y="121.6">VDD RF</text>
<text x="299" y="121.6">JTCK</text>
<text x="308.5" y="120.3">32 JTCK</text>
<text x="308.5" y="125.6">31 GPIO10</text>
<text x="345.1" y="121.6">1</text>
<text x="224" y="130.8">7</text>
<text x="229.1" y="126.9">RF TX ALT P</text>
<text x="296.8" y="126.9">GPIO10</text>
<text x="308.5" y="130.8">30 GPIO09</text>
<text x="331.9" y="126.9">1</text>
<text x="224" y="136.1">8</text>
<text x="229.1" y="132.1">RF TX ALT N</text>
<text x="229.1" y="137.4">VDD IF</text>
<text x="297.9" y="137.4">GPIO6</text>
<text x="297.9" y="132.1">GPIO9</text>
<text x="308.5" y="136.1">29 GPIO06</text>
<text x="331.9" y="137.4">1</text>
<text x="345.1" y="132.1">1</text>
<text x="224" y="141.4">9</text>
<text x="229.1" y="142.7">BIAS R</text>
<text x="293" y="142.7">VDD PADS</text>
<text x="308.5" y="141.4">28</text>
<text x="222.9" y="146.6">10</text>
<text x="229.1" y="148">VDDA</text>
<text x="297.9" y="148">GPIO5</text>
<text x="308.5" y="146.6">27 GPIO05</text>
<text x="345.1" y="148">1</text>
<text x="168.9" y="153.2">1</text>
<text x="222.9" y="151.9">11</text>
<text x="229.1" y="153.2">GPIO21</text>
<text x="297.9" y="153.2">GPIO4</text>
<text x="308.5" y="151.9">26 GPIO04</text>
<text x="331.9" y="153.2">1</text>
<text x="222.9" y="157.2">12</text>
<text x="229.1" y="158.5">RSTB</text>
<text x="297.9" y="158.5">GPIO3</text>
<text x="308.5" y="157.2">25 GPIO03</text>
<text x="345.1" y="158.5">1</text>
<text x="238.6" y="166.4" transform="rotate(-90 238.6 166.4)">GPIO22</text>
<text x="243.8" y="166.4" transform="rotate(-90 243.8 166.4)">GPIO23</text>
<text x="249.1" y="166.4" transform="rotate(-90 249.1 166.4)">VREG OUT</text>
<text x="254.4" y="166.4" transform="rotate(-90 254.4 166.4)">VDD PADS</text>
<text x="259.6" y="166.4" transform="rotate(-90 259.6 166.4)">VDD CORE</text>
<text x="264.9" y="166.4" transform="rotate(-90 264.9 166.4)">GPIO7</text>
<text x="270.2" y="166.4" transform="rotate(-90 270.2 166.4)">GPIO11</text>
<text x="275.5" y="166.4" transform="rotate(-90 275.5 166.4)">GPIO12</text>
<text x="280.7" y="166.4" transform="rotate(-90 280.7 166.4)">GPIO0</text>
<text x="286" y="166.4" transform="rotate(-90 286 166.4)">GPIO1</text>
<text x="291.3" y="166.4" transform="rotate(-90 291.3 166.4)">VDD PADS</text>
<text x="296.5" y="166.4" transform="rotate(-90 296.5 166.4)">GPIO2</text>
<text x="237.2" y="172.8" transform="rotate(-90 237.2 172.8)">13</text>
<text x="242.5" y="172.8" transform="rotate(-90 242.5 172.8)">14</text>
<text x="247.8" y="172.8" transform="rotate(-90 247.8 172.8)">15</text>
<text x="253.1" y="172.8" transform="rotate(-90 253.1 172.8)">16</text>
<text x="258.3" y="172.8" transform="rotate(-90 258.3 172.8)">17</text>
<text x="263.6" y="172.8" transform="rotate(-90 263.6 172.8)">18</text>
<text x="268.9" y="172.8" transform="rotate(-90 268.9 172.8)">19</text>
<text x="274.1" y="172.8" transform="rotate(-90 274.1 172.8)">20</text>
<text x="279.4" y="172.8" transform="rotate(-90 279.4 172.8)">21</text>
<text x="284.7" y="172.8" transform="rotate(-90 284.7 172.8)">22</text>
<text x="290" y="172.8" transform="rotate(-90 290 172.8)">23</text>
<text x="295.2" y="172.8" transform="rotate(-90 295.2 172.8)">24</text>
<text x="358.3" y="182.2">1</text>
<text x="243.8" y="195" transform="rotate(-90 243.8 195)">1</text>
<text x="358.3" y="192.8">1</text>
<text x="264.9" y="200.3" transform="rotate(-90 264.9 200.3)">1</text>
<text x="275.5" y="200.3" transform="rotate(-90 275.5 200.3)">1</text>
<text x="286" y="200.3" transform="rotate(-90 286 200.3)">1</text>
<text x="304.4" y="200.3" transform="rotate(-90 304.4 200.3)">1</text>
<text x="358.3" y="203.3">1</text>
<text x="392.5" y="203.3">1</text>
<text x="238.6" y="205.6" transform="rotate(-90 238.6 205.6)">1</text>
<text x="270.2" y="210.8" transform="rotate(-90 270.2 210.8)">1</text>
<text x="280.7" y="210.8" transform="rotate(-90 280.7 210.8)">1</text>
<text x="358.3" y="213.8">1</text>
<text x="392.5" y="213.8">1</text>
<text x="358.3" y="224.4">1</text>
<text x="86.9" y="228.3">0</text>
<text x="86.9" y="233.6">0</text>
<text x="86.9" y="231">0</text>
<text x="92.1" y="229.7">GND</text>
<text x="92.1" y="232.3">GND</text>
<text x="99.2" y="229.7">GND</text>
<text x="99.2" y="232.3">GND</text>
<text x="108.2" y="228.3">0</text>
<text x="108.2" y="231">0</text>
<text x="108.2" y="233.6">0</text>
<text x="86.9" y="236.2">0</text>
<text x="92.1" y="237.6">GND</text>
<text x="92.1" y="234.9">GND</text>
<text x="99.2" y="234.9">GND</text>
<text x="99.2" y="237.6">GND</text>
<text x="108.2" y="236.2">0</text>
<text x="223.8" y="234.9">1</text>
<text x="358.3" y="234.9">1</text>
<text x="289.2" y="277.1">Title</text>
<text x="307.1" y="281.1">Number:</text>
<text x="289.2" y="282.4">Size: A3</text>
<text x="289.2" y="286.4">Date: 26/08/2011</text>
<text x="306.9" y="283.7">Revision:rev C</text>
<text x="311.6" y="286.4">Time: 09:57:50</text>
<text x="331.4" y="286.4">Sheet1 of 1</text>
</g>
<g font-size="2.4" fill="#262626">
<text x="263.6" y="78.7" transform="rotate(-90 263.6 78.7)">GPIO13</text>
<text x="268.9" y="78.7" transform="rotate(-90 268.9 78.7)">GPIO14</text>
<text x="274.2" y="78.7" transform="rotate(-90 274.2 78.7)">GPIO15</text>
<text x="279.4" y="78.7" transform="rotate(-90 279.4 78.7)">GPIO16</text>
<text x="290" y="78.7" transform="rotate(-90 290 78.7)">GPIO17</text>
<text x="211.5" y="152">GPIO21</text>
<text x="242.5" y="184.1" transform="rotate(-90 242.5 184.1)">GPIO23</text>
<text x="237.3" y="192" transform="rotate(-90 237.3 192)">GPIO22</text>
<text x="263.6" y="192" transform="rotate(-90 263.6 192)">GPIO07</text>
<text x="268.9" y="192" transform="rotate(-90 268.9 192)">GPIO11</text>
<text x="274.2" y="192" transform="rotate(-90 274.2 192)">GPIO12</text>
<text x="279.4" y="192" transform="rotate(-90 279.4 192)">GPIO00</text>
<text x="284.7" y="192" transform="rotate(-90 284.7 192)">GPIO01</text>
<text x="295.2" y="192" transform="rotate(-90 295.2 192)">GPIO02</text>
<text x="203.5" y="233.7">nRST</text>
</g>
<g font-size="1.9" fill="#0e0e0e">
<text x="151.6" y="117.5">GND</text>
<text x="305.6" y="171.6">EPAD</text>
</g>
</svg>
